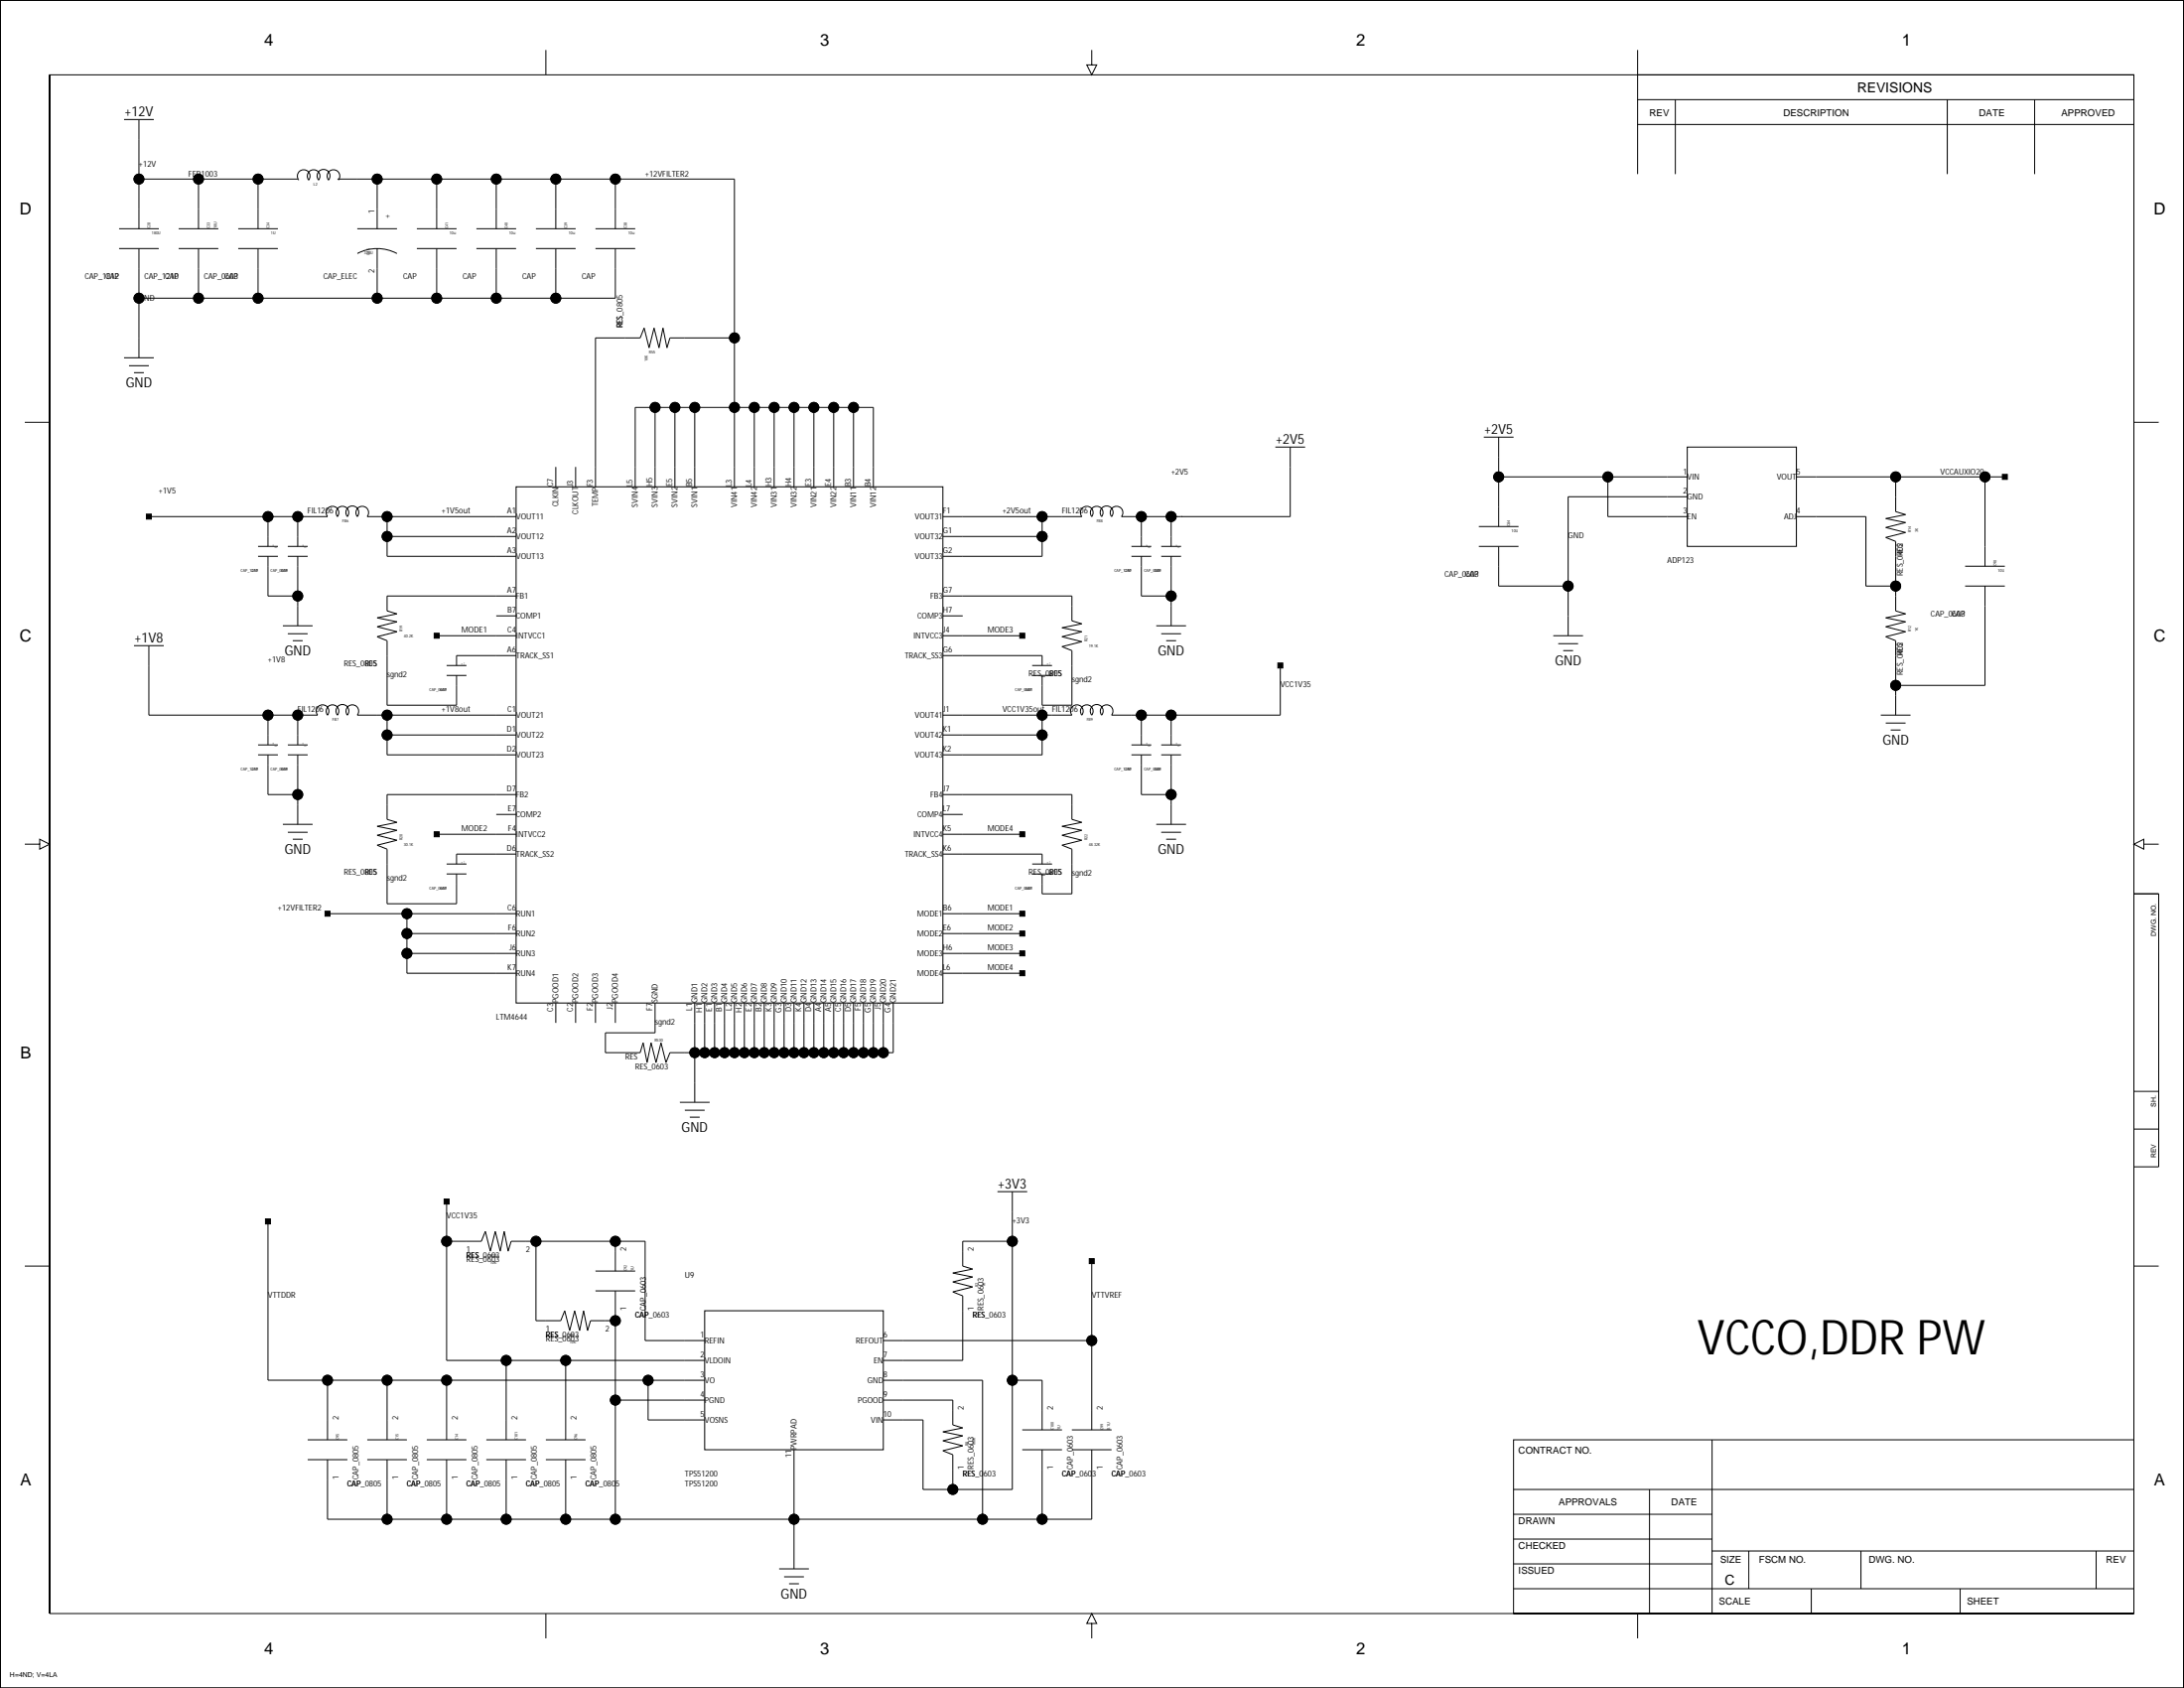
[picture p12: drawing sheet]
<svg xmlns="http://www.w3.org/2000/svg" width="559mm" height="432mm" viewBox="0 0 559 432" stroke-linecap="round" stroke-linejoin="round" font-family="sans-serif">
<g fill="none" stroke="#000" stroke-width=".25">
<path d="M0 .1h558.7v431.7h-558.7zM0 .1v431.7v-431.7h558.7v431.7h-558.7M12.7 19.1v393.7v-393.7h533.3v393.7h-533.3M139.7 12.8v6.3M279.3 12.8v3.8h-1.2l1.2 2.5 1.3-2.5h-1.3M419 19.1h127v25.4M419 12.8v31.7M31.7 30.6h7.7M35.6 30.6v27.9M419 31.8h127M419 25.5h127M428.7 25.5v19"/>
<path d="M498.2 25.5v19M520.6 25.5v19M30.5 58.5h10.1M35.6 45.8h40.6M45.7 58.5h10.2M50.8 45.8v12.7M60.9 58.5h10.2M66 45.8v12.7M76.4 46.1a1.63 1.63 0 0 1 .2-2.2 1.63 1.63 0 0 1 2.2 0 1.63 1.63 0 0 1 .2 2.2 1.63 1.63 0 0 1 .1-2.2 1.63 1.63 0 0 1 2.3 0 1.63 1.63 0 0 1 .1 2.2 1.66 1.66 0 0 1 .1-2.3 1.66 1.66 0 0 1 2.3 0 1.66 1.66 0 0 1 .2 2.3 1.63 1.63 0 0 1 .1-2.2 1.63 1.63 0 0 1 2.2 0 1.63 1.63 0 0 1 .2 2.2M86.3 45.8h101.6v78.7M91.4 58.5h10.2M96.5 45.8v12.7"/>
<path d="M106.7 58.5h10.1M111.7 45.8v12.7M121.9 58.5h10.2M127 45.8v12.7M137.1 58.5h10.2M142.2 45.8v12.7M152.4 58.5h10.1M157.4 45.8v12.7M30.5 63.6h10.1M35.6 63.6v27.9M45.7 63.6h10.2M50.8 63.6v12.7"/>
<path d="M60.9 63.6h10.2M66 63.6v12.7M91.4 64.8a10.8 10.8 0 0 1 10.2 0M96.5 63.6v12.7M106.7 63.6h10.1M111.7 63.6v12.7M121.9 63.6h10.2M127 76.3h.1M127 63.6v12.7M137.1 63.6h10.2M142.2 63.6v12.7M152.4 63.6h10.1"/>
<path d="M157.4 63.6v12.7h-121.8M31.7 91.5h7.7M33 93.5h5.1M34.3 95.3h2.5M187.9 86.4h-16.5l-.8 2.6-1-5.1-1 5.1-1.3-5.1-1.2 5.1-1.3-5.1-1 2.5h-11.4v38.1M6.3 108h6.4M142.2 119.5v5M147.3 119.5v5M167.6 104.2v20.3M172.7 104.2v20.3M177.8 104.2v20.3M193 104.2v20.3"/>
<path d="M198.1 104.2v20.3M203.2 104.2v20.3M208.2 104.2v20.3M213.3 104.2v20.3M218.4 104.2v20.3M326.3 114.4h7.6M330.1 114.4v17.7l-43.2 .1a1.63 1.63 0 0 0-.1-2.3 1.63 1.63 0 0 0-2.2 0 1.63 1.63 0 0 0-.2 2.2 1.66 1.66 0 0 0-.1-2.2 1.66 1.66 0 0 0-2.3 0 1.66 1.66 0 0 0-.1 2.3 1.63 1.63 0 0 0-.2-2.3 1.63 1.63 0 0 0-2.2 0 1.63 1.63 0 0 0-.2 2.3 1.63 1.63 0 0 0-.1-2.3 1.63 1.63 0 0 0-2.2 0 1.63 1.63 0 0 0-.2 2.3l-35.6-.1M379.6 111.8h7.7M383.5 111.8v22.9M431.7 114.4h27.9v25.4h-27.9zM546 108h6.3M38.1 132.1l45.7 .1a1.63 1.63 0 0 1 .2-2.3 1.63 1.63 0 0 1 2.2 0 1.63 1.63 0 0 1 .1 2.3 1.63 1.63 0 0 1 .2-2.3 1.63 1.63 0 0 1 2.2 0 1.63 1.63 0 0 1 .2 2.3 1.66 1.66 0 0 1 .1-2.3 1.66 1.66 0 0 1 2.3 0 1.66 1.66 0 0 1 .1 2.2 1.63 1.63 0 0 1 .2-2.2 1.63 1.63 0 0 1 2.2 0 1.63 1.63 0 0 1 .2 2.3l38.1-.1"/>
<path d="M66 139.8h5.1M68.6 132.1v7.7M73.6 139.8h5.1M76.2 132.1v7.7M99 132.1h.1M99 137.2h33.1M99 132.1v10.2h33.1M132.1 124.5h109.1v132.1h-109.1zM162.5 124.5v-20.3h61v20.3M241.2 137.2h25.4M266.6 132.1v10.2h-25.4M289.5 139.8h5.1"/>
<path d="M292 132.1h.1M292 132.1v7.7M297.1 139.8h5.1M299.7 132.1v7.7M302.2 132.1h.1M378.4 139.8h10.1M378.4 134.7h10.1M383.5 122h48.2M383.5 139.8v10.1h17.7M411.4 122v10.1h20.3M431.7 127.1h-30.5v35.5M459.6 132.1h17.8v17.8h7.6"/>
<path d="M459.6 122h53.4M485 122v8.9l2.6 .7-5.1 1.1 5.1 1-5.1 1.2 5.1 1.3-5.1 1.3 2.5 1v17.8l2.6 .7-5.1 1.1 5.1 1-5.1 1.2 5.1 1.3-5.1 1.3 2.5 1v19M507.9 122v22.8M66 142.3h5.1M68.6 142.3v10.2h7.6M73.6 142.3h5.1M76.2 142.3v17.8M127 157.5h5.1M132.1 152.5h-33.1v3.8l2.6 .7-5.1 1.1 5.1 1-5.1 1.2 5.1 1.3-5.1 1.3 2.5 1v16.5h17.8v-7.6M241.2 152.5h33.1v6.3l2.5 .8-5.1 1 5.1 1-5.1 1.3 5.1 1.2-5.1 1.3 2.6 1v14h-7.7v-7.6M241.2 157.5h5.1M289.5 142.3h5.1"/>
<path d="M292 142.3v10.2h7.7M297.1 142.3h5.1M299.7 142.3v17.8M502.8 149.9h10.2M502.8 144.8h10.2M507.9 149.9v25.4h-22.9M34.3 165.2h7.6M38.1 165.2v17.7h43.2a1.63 1.63 0 0 1 .1-2.2 1.63 1.63 0 0 1 2.2 0 1.63 1.63 0 0 1 .2 2.2 1.63 1.63 0 0 1 .2-2.2 1.63 1.63 0 0 1 2.2 0 1.63 1.63 0 0 1 .1 2.2 1.66 1.66 0 0 1 .2-2.2 1.66 1.66 0 0 1 2.2 0 1.66 1.66 0 0 1 .2 2.2 1.63 1.63 0 0 1 .1-2.2 1.63 1.63 0 0 1 2.3 0 1.63 1.63 0 0 1 .1 2.2h40.7M72.4 160.1h7.6M73.6 162.1h5.1M74.9 163.9h2.6M111.7 162.6h20.4"/>
<path d="M114.3 172.8h5.1M114.3 170.2h5.1M132.1 167.7h-15.3v2.5M241.2 162.6h20.4M241.2 167.7h25.4v2.5M264.1 172.8h5.1M264.1 170.2h5.1M295.8 160.1h7.7M297.1 162.1h5.1M298.4 163.9h2.5M327.6 170.2v12.7h-43.2a1.63 1.63 0 0 0-.1-2.2 1.63 1.63 0 0 0-2.3 0 1.63 1.63 0 0 0-.1 2.2 1.66 1.66 0 0 0-.2-2.2 1.66 1.66 0 0 0-2.2 0 1.66 1.66 0 0 0-.2 2.2 1.63 1.63 0 0 0-.1-2.2 1.63 1.63 0 0 0-2.2 0 1.63 1.63 0 0 0-.2 2.2 1.63 1.63 0 0 0-.2-2.2 1.63 1.63 0 0 0-2.2 0 1.63 1.63 0 0 0-.1 2.2h-33.1M397.4 162.6h7.6"/>
<path d="M398.7 164.7h5.1M400 166.4h2.5M66 193.1h5.1M66 190.6h5.1M68.6 193.1v10.2h7.6M68.6 182.9v7.7M73.6 193.1h5.1M73.6 190.6h5.1M76.2 182.9h.1M76.2 182.9v7.7M76.2 193.1v17.8M99 188h33.1"/>
<path d="M99 182.9v10.2h33.1M241.2 188h25.4M266.6 182.9v10.2h-25.4M289.5 193.1h5.1M289.5 190.6h5.1M292 193.1v10.2h7.7M292 182.9v7.7M297.1 193.1h5.1M297.1 190.6h5.1M299.7 182.9v7.7M299.7 193.1v17.8M481.2 182.9h7.6"/>
<path d="M482.5 185h5.1M483.8 186.7h2.5M6.3 215.9h3.9v1.3l2.5-1.3-2.5-1.2v1.2M72.4 210.9h7.6M73.6 212.9h5.1M74.9 214.7h2.6M111.7 213.4h20.4M127 208.3h5.1M132.1 203.3h-33.1v6.3l2.6 .8-5.1 1 5.1 1-5.1 1.3 5.1 1.2-5.1 1.3 2.5 1v14h17.8v-7.6M132.1 218.5h-15.3v2.5M241.2 203.3h33.1v6.3l2.5 .8-5.1 1 5.1 1-5.1 1.3 5.1 1.2-5.1 1.3 2.6 1v11.4h-7.7v-5M241.2 208.3h5.1"/>
<path d="M241.2 213.4h20.4M241.2 218.5h25.4v2.5M295.8 210.9h7.7M297.1 212.9h5.1M298.4 214.7h2.5M548.5 215.9v1.3l-2.5-1.3 2.5-1.2v1.2h3.8M83.8 233.7h48.3M104.1 238.8h28M104.1 233.7v15.3h28M114.3 223.6h5.1M114.3 221h5.1M241.2 233.7h20.4"/>
<path d="M241.2 238.8h20.4M264.1 223.6h5.1M264.1 221h5.1M546 228.6h6.3v69.9h-6.3zM546 228.6h6.3M104.1 243.9h28M142.2 256.6v5.1M147.3 256.6v5.1M152.4 256.6v5.1M157.4 256.6v5.1M167.6 256.6v7.6h-12.7v5.1h8.9l.8-2.6 1 5.1 1-5.1 1.3 5.1 1.2-5.1 1.3 5.1 1-2.5h57.1v-12.7M177.8 256.6v25.4"/>
<path d="M180.3 256.6v12.7M182.8 256.6v12.7M185.4 256.6v12.7M187.9 256.6v12.7M190.5 256.6v12.7M193 256.6v12.7M195.5 256.6v12.7M198.1 256.6v12.7M200.6 256.6v12.7M203.2 256.6v12.7M205.7 256.6v12.7M208.2 256.6v12.7"/>
<path d="M210.8 256.6v12.7M213.3 256.6v12.7M215.9 256.6v12.7M218.4 256.6v12.7M220.9 256.6v12.7M223.5 256.6v12.7M226 256.6v12.7M241.2 243.9h20.4M241.2 249h20.4M546 279.2h6.3M174 282h7.6M175.2 284h5.1"/>
<path d="M176.5 285.8h2.5M546 288.8h6.3M68.6 312.4v40.7h97.2M114.3 317.5h8.9l1-2.5 1.2 5.1 1.3-5.1 1.3 5.1 1-5.1 1 5.1 .8-2.6h34.3v25.4h15.2M114.3 307.4v40.6h66M137.1 317.5v20.3h6.4l1-2.5 1.3 5.1 1.2-5.1 1.3 5.1 1-5.1 1 5.1 .8-2.6h6.3M157.4 317.5v7.6M255.2 304.8h7.6M259 304.8v76.2h-22.8v-17.8h-10.2M259 317.5h-12.7v6.4l2.6 .7-5.1 1.1 5.1 1-5.1 1.2 5.1 1.3-5.1 1.3 2.5 1v16.5h-20.3M6.3 323.9h6.4M152.4 330.2h10.1"/>
<path d="M152.4 325.1h10.1M157.4 330.2v58.4M180.3 335.3h45.7v35.6h-45.7zM279.3 322.6v43.2M546 323.9h6.3M83.8 353.1v15.2M99 353.1v15.2M114.3 353.1v15.2M129.5 348v20.3M144.7 348v20.3M157.4 358.2h22.9M165.8 353.1v10.1h14.5"/>
<path d="M165.8 353.1h14.5M226 358.2h17.8v6.3l2.5 .8-5.1 1 5.1 1-5.1 1.3 5.1 1.2-5.1 1.3 2.6 1v8.9M226 353.1h25.4v35.5M226 342.9h53.3M259 353.1h7.6v12.7M78.7 368.3h10.2M78.7 373.4h10.2M94 368.3h10.1M94 373.4h10.1M99 373.4v15.2M109.2 368.3h10.2M109.2 373.4h10.2"/>
<path d="M114.3 373.4v15.2M124.4 368.3h10.2M124.4 373.4h10.2M129.5 373.4v15.2M139.7 368.3h10.1M139.7 373.4h10.1M144.7 373.4v15.2M203.2 370.9v30.4M261.6 370.9h10.1M261.6 365.8h10.1M266.6 370.9v17.7M274.3 370.9h10.1"/>
<path d="M274.3 365.8h10.1M279.3 370.9v17.7h-195.5v-15.2M438.1 368.3v44.5M387.3 381h158.7M387.3 393.7h50.8M387.3 387.4h50.8M422.1 381v31.8M438.1 396.8h107.9M447.4 396.8v9.6M476.1 396.8v9.6M536.3 396.8v9.6M139.7 412.8v6.3"/>
<path d="M199.3 401.3h7.7M200.6 403.4h5.1M201.9 405.1h2.5M279.3 415.3h-1.2l1.2-2.5 1.3 2.5h-1.3v3.8M387.3 412.8h158.7h-158.7v-44.5h158.7v44.5M387.3 406.4h158.7M387.3 400.1h50.8M419 412.8v6.3M463.4 406.4v6.4M501.5 406.4v6.4"/>
<circle cx="35.6" cy="45.8" r="1.27"/>
<circle cx="50.8" cy="45.8" r="1.27"/>
<circle cx="66" cy="45.8" r="1.27"/>
<circle cx="96.5" cy="45.8" r="1.27"/>
<circle cx="111.7" cy="45.8" r="1.27"/>
<circle cx="127" cy="45.8" r="1.27"/>
<circle cx="142.2" cy="45.8" r="1.27"/>
<circle cx="157.4" cy="45.8" r="1.27"/>
<circle cx="35.6" cy="76.3" r="1.27"/>
<circle cx="50.8" cy="76.3" r="1.27"/>
<circle cx="66" cy="76.3" r="1.27"/>
<circle cx="96.5" cy="76.3" r="1.27"/>
<circle cx="111.7" cy="76.3" r="1.27"/>
<circle cx="127" cy="76.3" r="1.27"/>
<circle cx="142.2" cy="76.3" r="1.27"/>
<circle cx="187.9" cy="86.4" r="1.27"/>
<circle cx="167.6" cy="104.2" r="1.27"/>
<circle cx="172.7" cy="104.2" r="1.27"/>
<circle cx="177.8" cy="104.2" r="1.27"/>
<circle cx="187.9" cy="104.2" r="1.27"/>
<circle cx="193" cy="104.2" r="1.27"/>
<circle cx="198.1" cy="104.2" r="1.27"/>
<circle cx="203.2" cy="104.2" r="1.27"/>
<circle cx="208.2" cy="104.2" r="1.27"/>
<circle cx="213.3" cy="104.2" r="1.27"/>
<circle cx="218.4" cy="104.2" r="1.27"/>
<circle cx="68.6" cy="132.1" r="1.27"/>
<circle cx="76.2" cy="132.1" r="1.27"/>
<circle cx="99" cy="132.1" r="1.27"/>
<circle cx="99" cy="137.2" r="1.27"/>
<circle cx="266.6" cy="132.1" r="1.27"/>
<circle cx="266.6" cy="137.2" r="1.27"/>
<circle cx="292" cy="132.1" r="1.27"/>
<circle cx="299.7" cy="132.1" r="1.27"/>
<circle cx="383.5" cy="122" r="1.27"/>
<circle cx="411.4" cy="122" r="1.27"/>
<circle cx="485" cy="122" r="1.27"/>
<circle cx="507.9" cy="122" r="1.27"/>
<circle cx="76.2" cy="152.5" r="1.27"/>
<circle cx="299.7" cy="152.5" r="1.27"/>
<circle cx="401.2" cy="149.9" r="1.27"/>
<circle cx="485" cy="149.9" r="1.27"/>
<circle cx="485" cy="175.3" r="1.27"/>
<circle cx="68.6" cy="182.9" r="1.27"/>
<circle cx="76.2" cy="182.9" r="1.27"/>
<circle cx="99" cy="188" r="1.27"/>
<circle cx="99" cy="182.9" r="1.27"/>
<circle cx="266.6" cy="188" r="1.27"/>
<circle cx="266.6" cy="182.9" r="1.27"/>
<circle cx="292" cy="182.9" r="1.27"/>
<circle cx="299.7" cy="182.9" r="1.27"/>
<circle cx="76.2" cy="203.3" r="1.27"/>
<circle cx="299.7" cy="203.3" r="1.27"/>
<circle cx="104.1" cy="238.8" r="1.27"/>
<circle cx="104.1" cy="233.7" r="1.27"/>
<circle cx="104.1" cy="243.9" r="1.27"/>
<circle cx="177.8" cy="269.3" r="1.27"/>
<circle cx="180.3" cy="269.3" r="1.27"/>
<circle cx="182.8" cy="269.3" r="1.27"/>
<circle cx="185.4" cy="269.3" r="1.27"/>
<circle cx="187.9" cy="269.3" r="1.27"/>
<circle cx="190.5" cy="269.3" r="1.27"/>
<circle cx="193" cy="269.3" r="1.27"/>
<circle cx="195.5" cy="269.3" r="1.27"/>
<circle cx="198.1" cy="269.3" r="1.27"/>
<circle cx="200.6" cy="269.3" r="1.27"/>
<circle cx="203.2" cy="269.3" r="1.27"/>
<circle cx="205.7" cy="269.3" r="1.27"/>
<circle cx="208.2" cy="269.3" r="1.27"/>
<circle cx="210.8" cy="269.3" r="1.27"/>
<circle cx="213.3" cy="269.3" r="1.27"/>
<circle cx="215.9" cy="269.3" r="1.27"/>
<circle cx="218.4" cy="269.3" r="1.27"/>
<circle cx="220.9" cy="269.3" r="1.27"/>
<circle cx="223.5" cy="269.3" r="1.27"/>
<circle cx="226" cy="269.3" r="1.27"/>
<circle cx="114.3" cy="317.5" r="1.27"/>
<circle cx="137.1" cy="317.5" r="1.27"/>
<circle cx="157.4" cy="317.5" r="1.27"/>
<circle cx="259" cy="317.5" r="1.27"/>
<circle cx="157.4" cy="337.8" r="1.27"/>
<circle cx="83.8" cy="353.1" r="1.27"/>
<circle cx="99" cy="353.1" r="1.27"/>
<circle cx="114.3" cy="353.1" r="1.27"/>
<circle cx="129.5" cy="348" r="1.27"/>
<circle cx="144.7" cy="348" r="1.27"/>
<circle cx="157.4" cy="358.2" r="1.27"/>
<circle cx="165.8" cy="353.1" r="1.27"/>
<circle cx="259" cy="353.1" r="1.27"/>
<circle cx="279.3" cy="342.9" r="1.27"/>
<circle cx="99" cy="388.6" r="1.27"/>
<circle cx="114.3" cy="388.6" r="1.27"/>
<circle cx="129.5" cy="388.6" r="1.27"/>
<circle cx="144.7" cy="388.6" r="1.27"/>
<circle cx="157.4" cy="388.6" r="1.27"/>
<circle cx="203.2" cy="388.6" r="1.27"/>
<circle cx="243.8" cy="381" r="1.27"/>
<circle cx="251.4" cy="388.6" r="1.27"/>
<circle cx="266.6" cy="388.6" r="1.27"/>
</g>
<g fill="#000" stroke="#000" stroke-width=".25">
<path d="M37.5 131.5h1.2v1.3h-1.2z" fill-rule="evenodd"/>
<path d="M512.3 121.4h1.3v1.2h-1.3z" fill-rule="evenodd"/>
<path d="M111.1 162h1.3v1.3h-1.3z" fill-rule="evenodd"/>
<path d="M260.9 162h1.3v1.3h-1.3z" fill-rule="evenodd"/>
<path d="M327 169.6h1.2v1.3h-1.2z" fill-rule="evenodd"/>
<path d="M111.1 212.8h1.3v1.2h-1.3z" fill-rule="evenodd"/>
<path d="M260.9 212.8h1.3v1.2h-1.3z" fill-rule="evenodd"/>
<path d="M83.2 233.1h1.2v1.3h-1.2z" fill-rule="evenodd"/>
<path d="M260.9 233.1h1.3v1.3h-1.3z" fill-rule="evenodd"/>
<path d="M260.9 238.2h1.3v1.2h-1.3z" fill-rule="evenodd"/>
<path d="M260.9 243.2h1.3v1.3h-1.3z" fill-rule="evenodd"/>
<path d="M260.9 248.3h1.3v1.3h-1.3z" fill-rule="evenodd"/>
<path d="M67.9 311.8h1.3v1.3h-1.3z" fill-rule="evenodd"/>
<path d="M113.6 306.7h1.3v1.3h-1.3z" fill-rule="evenodd"/>
<path d="M278.7 322h1.3v1.2h-1.3z" fill-rule="evenodd"/>
<circle cx="35.6" cy="45.8" r="1.27"/>
<circle cx="50.8" cy="45.8" r="1.27"/>
<circle cx="66" cy="45.8" r="1.27"/>
<circle cx="96.5" cy="45.8" r="1.27"/>
<circle cx="111.7" cy="45.8" r="1.27"/>
<circle cx="127" cy="45.8" r="1.27"/>
<circle cx="142.2" cy="45.8" r="1.27"/>
<circle cx="157.4" cy="45.8" r="1.27"/>
<circle cx="35.6" cy="76.3" r="1.27"/>
<circle cx="50.8" cy="76.3" r="1.27"/>
<circle cx="66" cy="76.3" r="1.27"/>
<circle cx="96.5" cy="76.3" r="1.27"/>
<circle cx="111.7" cy="76.3" r="1.27"/>
<circle cx="127" cy="76.3" r="1.27"/>
<circle cx="142.2" cy="76.3" r="1.27"/>
<circle cx="187.9" cy="86.4" r="1.27"/>
<circle cx="167.6" cy="104.2" r="1.27"/>
<circle cx="172.7" cy="104.2" r="1.27"/>
<circle cx="177.8" cy="104.2" r="1.27"/>
<circle cx="187.9" cy="104.2" r="1.27"/>
<circle cx="193" cy="104.2" r="1.27"/>
<circle cx="198.1" cy="104.2" r="1.27"/>
<circle cx="203.2" cy="104.2" r="1.27"/>
<circle cx="208.2" cy="104.2" r="1.27"/>
<circle cx="213.3" cy="104.2" r="1.27"/>
<circle cx="218.4" cy="104.2" r="1.27"/>
<circle cx="68.6" cy="132.1" r="1.27"/>
<circle cx="76.2" cy="132.1" r="1.27"/>
<circle cx="99" cy="132.1" r="1.27"/>
<circle cx="99" cy="137.2" r="1.27"/>
<circle cx="266.6" cy="132.1" r="1.27"/>
<circle cx="266.6" cy="137.2" r="1.27"/>
<circle cx="292" cy="132.1" r="1.27"/>
<circle cx="299.7" cy="132.1" r="1.27"/>
<circle cx="383.5" cy="122" r="1.27"/>
<circle cx="411.4" cy="122" r="1.27"/>
<circle cx="485" cy="122" r="1.27"/>
<circle cx="507.9" cy="122" r="1.27"/>
<circle cx="76.2" cy="152.5" r="1.27"/>
<circle cx="299.7" cy="152.5" r="1.27"/>
<circle cx="401.2" cy="149.9" r="1.27"/>
<circle cx="485" cy="149.9" r="1.27"/>
<circle cx="485" cy="175.3" r="1.27"/>
<circle cx="68.6" cy="182.9" r="1.27"/>
<circle cx="76.2" cy="182.9" r="1.27"/>
<circle cx="99" cy="188" r="1.27"/>
<circle cx="99" cy="182.9" r="1.27"/>
<circle cx="266.6" cy="188" r="1.27"/>
<circle cx="266.6" cy="182.9" r="1.27"/>
<circle cx="292" cy="182.9" r="1.27"/>
<circle cx="299.7" cy="182.9" r="1.27"/>
<circle cx="76.2" cy="203.3" r="1.27"/>
<circle cx="299.7" cy="203.3" r="1.27"/>
<circle cx="104.1" cy="238.8" r="1.27"/>
<circle cx="104.1" cy="233.7" r="1.27"/>
<circle cx="104.1" cy="243.9" r="1.27"/>
<circle cx="177.8" cy="269.3" r="1.27"/>
<circle cx="180.3" cy="269.3" r="1.27"/>
<circle cx="182.8" cy="269.3" r="1.27"/>
<circle cx="185.4" cy="269.3" r="1.27"/>
<circle cx="187.9" cy="269.3" r="1.27"/>
<circle cx="190.5" cy="269.3" r="1.27"/>
<circle cx="193" cy="269.3" r="1.27"/>
<circle cx="195.5" cy="269.3" r="1.27"/>
<circle cx="198.1" cy="269.3" r="1.27"/>
<circle cx="200.6" cy="269.3" r="1.27"/>
<circle cx="203.2" cy="269.3" r="1.27"/>
<circle cx="205.7" cy="269.3" r="1.27"/>
<circle cx="208.2" cy="269.3" r="1.27"/>
<circle cx="210.8" cy="269.3" r="1.27"/>
<circle cx="213.3" cy="269.3" r="1.27"/>
<circle cx="215.9" cy="269.3" r="1.27"/>
<circle cx="218.4" cy="269.3" r="1.27"/>
<circle cx="220.9" cy="269.3" r="1.27"/>
<circle cx="223.5" cy="269.3" r="1.27"/>
<circle cx="226" cy="269.3" r="1.27"/>
<circle cx="114.3" cy="317.5" r="1.27"/>
<circle cx="137.1" cy="317.5" r="1.27"/>
<circle cx="157.4" cy="317.5" r="1.27"/>
<circle cx="259" cy="317.5" r="1.27"/>
<circle cx="157.4" cy="337.8" r="1.27"/>
<circle cx="83.8" cy="353.1" r="1.27"/>
<circle cx="99" cy="353.1" r="1.27"/>
<circle cx="114.3" cy="353.1" r="1.27"/>
<circle cx="129.5" cy="348" r="1.27"/>
<circle cx="144.7" cy="348" r="1.27"/>
<circle cx="157.4" cy="358.2" r="1.27"/>
<circle cx="165.8" cy="353.1" r="1.27"/>
<circle cx="259" cy="353.1" r="1.27"/>
<circle cx="279.3" cy="342.9" r="1.27"/>
<circle cx="99" cy="388.6" r="1.27"/>
<circle cx="114.3" cy="388.6" r="1.27"/>
<circle cx="129.5" cy="388.6" r="1.27"/>
<circle cx="144.7" cy="388.6" r="1.27"/>
<circle cx="157.4" cy="388.6" r="1.27"/>
<circle cx="203.2" cy="388.6" r="1.27"/>
<circle cx="243.8" cy="381" r="1.27"/>
<circle cx="251.4" cy="388.6" r="1.27"/>
<circle cx="266.6" cy="388.6" r="1.27"/>
</g>
<text font-size="12.3" x="434.2" y="346.4">VCCO,DDR PW</text>
<g font-size="4.2">
<text x="67.6" y="11.8">4</text>
<text x="209.8" y="11.8">3</text>
<text x="347" y="11.8">2</text>
<text x="486.6" y="11.8">1</text>
<text x="5.1" y="54.9">D</text>
<text x="551" y="54.9">D</text>
<text x="5.1" y="164.1">C</text>
<text x="551" y="164.1">C</text>
<text x="5.2" y="270.8">B</text>
<text x="5.2" y="380">A</text>
<text x="551.2" y="380">A</text>
<text x="67.6" y="423.2">4</text>
<text x="209.8" y="423.2">3</text>
<text x="347" y="423.2">2</text>
<text x="486.6" y="423.2">1</text>
</g>
<g font-size="3.5">
<text x="475.2" y="23.7">REVISIONS</text>
<text x="31.9" y="29.7">+12V</text>
<text x="32.2" y="99">GND</text>
<text x="326.4" y="113.5">+2V5</text>
<text x="379.8" y="111">+2V5</text>
<text x="34.4" y="164.3">+1V8</text>
<text x="72.8" y="167.6">GND</text>
<text x="296.3" y="167.6">GND</text>
<text x="397.9" y="170.1">GND</text>
<text x="481.7" y="190.5">GND</text>
<text x="72.8" y="218.4">GND</text>
<text x="296.3" y="218.4">GND</text>
<text x="174.4" y="289.5">GND</text>
<text x="255.3" y="304">+3V3</text>
<text x="441.4" y="405.4">C</text>
<text x="199.8" y="408.9">GND</text>
</g>
<g font-size="2.5">
<text x="422.1" y="29.7">REV</text>
<text x="456.3" y="29.7">DESCRIPTION</text>
<text x="506.4" y="29.7">DATE</text>
<text x="527.4" y="29.7">APPROVED</text>
<text x="388.5" y="371.7">CONTRACT NO.</text>
<text x="388.5" y="389.8">DRAWN</text>
<text x="398.8" y="384.9">APPROVALS</text>
<text x="427.6" y="384.9">DATE</text>
<text x="388.5" y="396.1">CHECKED</text>
<text x="440.1" y="399.7">SIZE</text>
<text x="450" y="399.7">FSCM NO.</text>
<text x="478.1" y="399.7">DWG. NO.</text>
<text x="538.9" y="399.7">REV</text>
<text x="388.5" y="402.5">ISSUED</text>
<text x="439.8" y="410.3">SCALE</text>
<text x="503.3" y="410.3">SHEET</text>
</g>
<g font-size="2.1">
<text x="35.6" y="42.6">+12V</text>
<text x="48.2" y="45.1">FER1003</text>
<text x="165.1" y="45.1">+12VFILTER2</text>
<text x="95.8" y="54.5" transform="rotate(-90 95.8 54.5)">1</text>
<text x="99.7" y="55.8" transform="rotate(-90 99.7 55.8)">+</text>
<text x="21.7" y="71.5">CAP_1812</text>
<text x="27" y="71.5">CAP</text>
<text x="36.9" y="71.5">CAP_1210</text>
<text x="42.2" y="71.5">CAP</text>
<text x="52.2" y="71.5">CAP_0603</text>
<text x="57.5" y="71.5">CAP</text>
<text x="82.7" y="71.5">CAP_ELEC</text>
<text x="95.8" y="69.7" transform="rotate(-90 95.8 69.7)">2</text>
<text x="103.2" y="71.5">CAP</text>
<text x="118.4" y="71.5">CAP</text>
<text x="133.7" y="71.5">CAP</text>
<text x="148.9" y="71.5">CAP</text>
<text x="35.6" y="76.8">GND</text>
<text x="159.3" y="83.9" transform="rotate(-90 159.3 83.9)">RES_0805</text>
<text x="159.3" y="83.9" transform="rotate(-90 159.3 83.9)">RES</text>
<text x="141.5" y="124.5" transform="rotate(-90 141.5 124.5)">C7</text>
<text x="146.6" y="124.5" transform="rotate(-90 146.6 124.5)">J3</text>
<text x="151.7" y="124.5" transform="rotate(-90 151.7 124.5)">F3</text>
<text x="161.8" y="124.5" transform="rotate(-90 161.8 124.5)">L5</text>
<text x="166.9" y="124.5" transform="rotate(-90 166.9 124.5)">H5</text>
<text x="172" y="124.5" transform="rotate(-90 172 124.5)">E5</text>
<text x="177.1" y="124.5" transform="rotate(-90 177.1 124.5)">B5</text>
<text x="187.2" y="124.5" transform="rotate(-90 187.2 124.5)">L3</text>
<text x="192.3" y="124.5" transform="rotate(-90 192.3 124.5)">L4</text>
<text x="197.4" y="124.5" transform="rotate(-90 197.4 124.5)">H3</text>
<text x="202.4" y="124.5" transform="rotate(-90 202.4 124.5)">H4</text>
<text x="207.5" y="124.5" transform="rotate(-90 207.5 124.5)">E3</text>
<text x="212.6" y="124.5" transform="rotate(-90 212.6 124.5)">E4</text>
<text x="217.7" y="124.5" transform="rotate(-90 217.7 124.5)">B3</text>
<text x="222.8" y="124.5" transform="rotate(-90 222.8 124.5)">B4</text>
<text x="299.7" y="121.3">+2V5</text>
<text x="430.6" y="121.3">1</text>
<text x="431.7" y="122.7">VIN</text>
<text x="454.6" y="122.7">VOUT</text>
<text x="459.6" y="121.3">5</text>
<text x="496.5" y="121.3">VCCAUXIO20</text>
<text x="40.6" y="126.4">+1V5</text>
<text x="78.7" y="131.4">FIL1206</text>
<text x="113" y="131.4">+1V5out</text>
<text x="129.8" y="131.4">A1</text>
<text x="142.9" y="129.6" transform="rotate(-90 142.9 129.6)">CLKIN</text>
<text x="148" y="131.5" transform="rotate(-90 148 131.5)">CLKOUT</text>
<text x="153.1" y="129.6" transform="rotate(-90 153.1 129.6)">TEMP</text>
<text x="163.2" y="129.7" transform="rotate(-90 163.2 129.7)">SVIN4</text>
<text x="168.3" y="129.7" transform="rotate(-90 168.3 129.7)">SVIN3</text>
<text x="173.4" y="129.7" transform="rotate(-90 173.4 129.7)">SVIN2</text>
<text x="178.5" y="129.7" transform="rotate(-90 178.5 129.7)">SVIN1</text>
<text x="188.6" y="129.8" transform="rotate(-90 188.6 129.8)">VIN41</text>
<text x="193.7" y="129.8" transform="rotate(-90 193.7 129.8)">VIN42</text>
<text x="198.8" y="129.8" transform="rotate(-90 198.8 129.8)">VIN31</text>
<text x="203.9" y="129.8" transform="rotate(-90 203.9 129.8)">VIN32</text>
<text x="208.9" y="129.8" transform="rotate(-90 208.9 129.8)">VIN21</text>
<text x="214" y="129.8" transform="rotate(-90 214 129.8)">VIN22</text>
<text x="219.1" y="129.8" transform="rotate(-90 219.1 129.8)">VIN11</text>
<text x="224.2" y="129.8" transform="rotate(-90 224.2 129.8)">VIN12</text>
<text x="241.2" y="131.4">F1</text>
<text x="256.5" y="131.4">+2V5out</text>
<text x="271.7" y="131.4">FIL1206</text>
<text x="430.6" y="131.4">3</text>
<text x="430.6" y="126.4">2</text>
<text x="431.7" y="127.8">GND</text>
<text x="459.6" y="131.4">4</text>
<text x="129.8" y="136.5">A2</text>
<text x="132" y="132.9">VOUT11</text>
<text x="132" y="137.9">VOUT12</text>
<text x="234.1" y="132.9">VOUT31</text>
<text x="234.1" y="137.9">VOUT32</text>
<text x="241.2" y="136.5">G1</text>
<text x="401.2" y="137.8">GND</text>
<text x="431.7" y="132.9">EN</text>
<text x="456.4" y="132.9">ADJ</text>
<text x="129.8" y="141.6">A3</text>
<text x="132" y="143">VOUT13</text>
<text x="234.1" y="143">VOUT33</text>
<text x="241.2" y="141.6">G2</text>
<text x="486.9" y="142.3" transform="rotate(-90 486.9 142.3)">RES</text>
<text x="369.6" y="147.7">CAP_0603</text>
<text x="374.9" y="147.7">CAP</text>
<text x="426.6" y="144.1">ADP123</text>
<text x="486.9" y="147.4" transform="rotate(-90 486.9 147.4)">RES_0402</text>
<text x="129.8" y="151.8">A7</text>
<text x="132" y="153.2">FB1</text>
<text x="238.1" y="153.2">FB3</text>
<text x="241.2" y="151.8">G7</text>
<text x="118.1" y="161.9">MODE1</text>
<text x="129.8" y="156.8">B7</text>
<text x="129.9" y="161.9">C4</text>
<text x="132" y="158.2">COMP1</text>
<text x="234.8" y="158.2">COMP3</text>
<text x="241.2" y="161.9">J4</text>
<text x="241.2" y="156.8">H7</text>
<text x="252.7" y="161.9">MODE3</text>
<text x="494" y="157.8">CAP_0603</text>
<text x="499.3" y="157.8">CAP</text>
<text x="129.8" y="167">A6</text>
<text x="132" y="163.3">INTVCC1</text>
<text x="233.7" y="163.3">INTVCC3</text>
<text x="241.2" y="167">G6</text>
<text x="486.9" y="167.7" transform="rotate(-90 486.9 167.7)">RES</text>
<text x="68.6" y="169.5">+1V8</text>
<text x="88" y="170.5">RES_0805</text>
<text x="93.3" y="170.5">RES</text>
<text x="99" y="173.3">sgnd2</text>
<text x="132" y="168.4">TRACK_SS1</text>
<text x="231.5" y="168.4">TRACK_SS3</text>
<text x="263.2" y="173.1">RES_0805</text>
<text x="268.5" y="173.1">RES</text>
<text x="486.9" y="172.8" transform="rotate(-90 486.9 172.8)">RES_0402</text>
<text x="274.3" y="174.6">sgnd2</text>
<text x="327.6" y="175.9">VCC1V35</text>
<text x="76.2" y="182.2">FIL1206</text>
<text x="113" y="182.2">+1V8out</text>
<text x="129.9" y="182.2">C1</text>
<text x="132" y="183.6">VOUT21</text>
<text x="234.1" y="183.6">VOUT41</text>
<text x="241.2" y="182.2">J1</text>
<text x="256.5" y="182.2">VCC1V35out</text>
<text x="269.2" y="182.2">FIL1206</text>
<text x="129.7" y="187.3">D1</text>
<text x="132" y="188.7">VOUT22</text>
<text x="234.1" y="188.7">VOUT42</text>
<text x="241.2" y="187.3">K1</text>
<text x="129.7" y="192.4">D2</text>
<text x="132" y="193.8">VOUT23</text>
<text x="234.1" y="193.8">VOUT43</text>
<text x="241.2" y="192.4">K2</text>
<text x="129.7" y="202.5">D7</text>
<text x="132" y="204">FB2</text>
<text x="238.1" y="204">FB4</text>
<text x="241.2" y="202.5">J7</text>
<text x="129.9" y="207.6">E7</text>
<text x="132" y="209">COMP2</text>
<text x="234.8" y="209">COMP4</text>
<text x="241.2" y="207.6">L7</text>
<text x="118.1" y="212.7">MODE2</text>
<text x="130" y="212.7">F4</text>
<text x="132" y="214.1">INTVCC2</text>
<text x="233.7" y="214.1">INTVCC4</text>
<text x="241.2" y="212.7">K5</text>
<text x="252.7" y="212.7">MODE4</text>
<text x="129.7" y="217.8">D6</text>
<text x="132" y="219.2">TRACK_SS2</text>
<text x="231.5" y="219.2">TRACK_SS4</text>
<text x="241.2" y="217.8">K6</text>
<text x="88" y="223.9">RES_0805</text>
<text x="93.3" y="223.9">RES</text>
<text x="99" y="225.4">sgnd2</text>
<text x="263.2" y="223.9">RES_0805</text>
<text x="268.5" y="223.9">RES</text>
<text x="274.3" y="224.1">sgnd2</text>
<text x="71.1" y="233">+12VFILTER2</text>
<text x="129.9" y="233">C6</text>
<text x="241.2" y="233">B6</text>
<text x="252.7" y="233">MODE1</text>
<text x="130" y="238.1">F6</text>
<text x="132" y="234.4">RUN1</text>
<text x="132" y="239.5">RUN2</text>
<text x="234.6" y="234.4">MODE1</text>
<text x="234.6" y="239.5">MODE2</text>
<text x="241.2" y="238.1">E6</text>
<text x="252.7" y="238.1">MODE2</text>
<text x="130.3" y="243.2">J6</text>
<text x="132" y="244.6">RUN3</text>
<text x="234.6" y="244.6">MODE3</text>
<text x="241.2" y="243.2">H6</text>
<text x="252.7" y="243.2">MODE3</text>
<text x="129.9" y="248.3">K7</text>
<text x="132" y="249.7">RUN4</text>
<text x="234.6" y="249.7">MODE4</text>
<text x="241.2" y="248.3">L6</text>
<text x="252.7" y="248.3">MODE4</text>
<text x="142.9" y="256.6" transform="rotate(-90 142.9 256.6)">PGOOD1</text>
<text x="148" y="256.6" transform="rotate(-90 148 256.6)">PGOOD2</text>
<text x="153.1" y="256.6" transform="rotate(-90 153.1 256.6)">PGOOD3</text>
<text x="158.1" y="256.6" transform="rotate(-90 158.1 256.6)">PGOOD4</text>
<text x="168.3" y="256.6" transform="rotate(-90 168.3 256.6)">SGND</text>
<text x="178.5" y="256.6" transform="rotate(-90 178.5 256.6)">GND1</text>
<text x="181" y="256.6" transform="rotate(-90 181 256.6)">GND2</text>
<text x="183.5" y="256.6" transform="rotate(-90 183.5 256.6)">GND3</text>
<text x="186.1" y="256.6" transform="rotate(-90 186.1 256.6)">GND4</text>
<text x="188.6" y="256.6" transform="rotate(-90 188.6 256.6)">GND5</text>
<text x="191.2" y="256.6" transform="rotate(-90 191.2 256.6)">GND6</text>
<text x="193.7" y="256.6" transform="rotate(-90 193.7 256.6)">GND7</text>
<text x="196.2" y="256.6" transform="rotate(-90 196.2 256.6)">GND8</text>
<text x="198.8" y="256.6" transform="rotate(-90 198.8 256.6)">GND9</text>
<text x="201.3" y="256.6" transform="rotate(-90 201.3 256.6)">GND10</text>
<text x="203.9" y="256.6" transform="rotate(-90 203.9 256.6)">GND11</text>
<text x="206.4" y="256.6" transform="rotate(-90 206.4 256.6)">GND12</text>
<text x="208.9" y="256.6" transform="rotate(-90 208.9 256.6)">GND13</text>
<text x="211.5" y="256.6" transform="rotate(-90 211.5 256.6)">GND14</text>
<text x="214" y="256.6" transform="rotate(-90 214 256.6)">GND15</text>
<text x="216.6" y="256.6" transform="rotate(-90 216.6 256.6)">GND16</text>
<text x="219.1" y="256.6" transform="rotate(-90 219.1 256.6)">GND17</text>
<text x="221.6" y="256.6" transform="rotate(-90 221.6 256.6)">GND18</text>
<text x="224.2" y="256.6" transform="rotate(-90 224.2 256.6)">GND19</text>
<text x="226.7" y="256.6" transform="rotate(-90 226.7 256.6)">GND20</text>
<text x="229.3" y="256.6" transform="rotate(-90 229.3 256.6)">GND21</text>
<text x="127" y="261">LTM4644</text>
<text x="141.5" y="258.8" transform="rotate(-90 141.5 258.8)">C3</text>
<text x="146.6" y="258.8" transform="rotate(-90 146.6 258.8)">C2</text>
<text x="151.7" y="258.6" transform="rotate(-90 151.7 258.6)">F2</text>
<text x="156.7" y="258.3" transform="rotate(-90 156.7 258.3)">J2</text>
<text x="166.9" y="258.6" transform="rotate(-90 166.9 258.6)">F7</text>
<text x="167.6" y="262.2">sgnd2</text>
<text x="177.1" y="258.5" transform="rotate(-90 177.1 258.5)">L1</text>
<text x="179.6" y="259" transform="rotate(-90 179.6 259)">H1</text>
<text x="182.1" y="258.7" transform="rotate(-90 182.1 258.7)">E1</text>
<text x="184.7" y="258.8" transform="rotate(-90 184.7 258.8)">B1</text>
<text x="187.2" y="258.5" transform="rotate(-90 187.2 258.5)">L2</text>
<text x="189.8" y="259" transform="rotate(-90 189.8 259)">H2</text>
<text x="192.3" y="258.7" transform="rotate(-90 192.3 258.7)">E2</text>
<text x="194.8" y="258.8" transform="rotate(-90 194.8 258.8)">B2</text>
<text x="197.4" y="258.8" transform="rotate(-90 197.4 258.8)">K3</text>
<text x="199.9" y="259" transform="rotate(-90 199.9 259)">G3</text>
<text x="202.4" y="258.9" transform="rotate(-90 202.4 258.9)">D3</text>
<text x="205" y="258.8" transform="rotate(-90 205 258.8)">K4</text>
<text x="207.5" y="258.9" transform="rotate(-90 207.5 258.9)">D4</text>
<text x="210.1" y="258.9" transform="rotate(-90 210.1 258.9)">A4</text>
<text x="212.6" y="258.9" transform="rotate(-90 212.6 258.9)">A5</text>
<text x="215.1" y="258.8" transform="rotate(-90 215.1 258.8)">C5</text>
<text x="217.7" y="258.9" transform="rotate(-90 217.7 258.9)">D5</text>
<text x="220.2" y="258.6" transform="rotate(-90 220.2 258.6)">F5</text>
<text x="222.8" y="259" transform="rotate(-90 222.8 259)">G5</text>
<text x="225.3" y="258.3" transform="rotate(-90 225.3 258.3)">J5</text>
<text x="227.8" y="259" transform="rotate(-90 227.8 259)">G4</text>
<text x="160" y="271.1">RES</text>
<text x="162.5" y="273.7">RES_0603</text>
<text x="114.3" y="311.7">VCC1V35</text>
<text x="259" y="313">+3V3</text>
<text x="119.4" y="321.9">RES_0603</text>
<text x="119.4" y="321.9">RES</text>
<text x="119.4" y="320.3">1</text>
<text x="134.6" y="320.3">2</text>
<text x="160.3" y="320.1" transform="rotate(-90 160.3 320.1)">2</text>
<text x="249.1" y="320.1" transform="rotate(-90 249.1 320.1)">2</text>
<text x="175.2" y="327">U9</text>
<text x="68.6" y="332.1">VTTDDR</text>
<text x="160.3" y="335.3" transform="rotate(-90 160.3 335.3)">1</text>
<text x="165.3" y="335.3" transform="rotate(-90 165.3 335.3)">CAP_0603</text>
<text x="249.1" y="335.3" transform="rotate(-90 249.1 335.3)">1</text>
<text x="251.7" y="335.3" transform="rotate(-90 251.7 335.3)">RES_0603</text>
<text x="279.3" y="332.1">VTTVREF</text>
<text x="139.7" y="340.7">1</text>
<text x="154.9" y="340.7">2</text>
<text x="162.5" y="337.1">CAP_0603</text>
<text x="248.9" y="337.1">RES_0603</text>
<text x="139.7" y="342.2">RES_0603</text>
<text x="139.7" y="342.2">RES</text>
<text x="179.2" y="342.2">1</text>
<text x="179.2" y="347.3">2</text>
<text x="180.3" y="343.6">REFIN</text>
<text x="219" y="343.6">REFOUT</text>
<text x="226" y="342.2">6</text>
<text x="226" y="347.3">7</text>
<text x="179.2" y="352.4">3</text>
<text x="180.3" y="353.8">VO</text>
<text x="180.3" y="348.7">VLDOIN</text>
<text x="222" y="353.8">GND</text>
<text x="223.5" y="348.7">EN</text>
<text x="226" y="352.4">8</text>
<text x="179.2" y="357.5">4</text>
<text x="180.3" y="358.9">PGND</text>
<text x="219.5" y="358.9">PGOOD</text>
<text x="226" y="357.5">9</text>
<text x="86.6" y="363.2" transform="rotate(-90 86.6 363.2)">2</text>
<text x="101.9" y="363.2" transform="rotate(-90 101.9 363.2)">2</text>
<text x="117.1" y="363.2" transform="rotate(-90 117.1 363.2)">2</text>
<text x="132.3" y="363.2" transform="rotate(-90 132.3 363.2)">2</text>
<text x="147.6" y="363.2" transform="rotate(-90 147.6 363.2)">2</text>
<text x="179.2" y="362.5">5</text>
<text x="180.3" y="363.9">VOSNS</text>
<text x="222.8" y="363.9">VIN</text>
<text x="226" y="362.5">10</text>
<text x="246.6" y="360.7" transform="rotate(-90 246.6 360.7)">2</text>
<text x="269.5" y="360.7" transform="rotate(-90 269.5 360.7)">2</text>
<text x="282.2" y="360.7" transform="rotate(-90 282.2 360.7)">2</text>
<text x="203.9" y="370.9" transform="rotate(-90 203.9 370.9)">PWRPAD</text>
<text x="175.2" y="377.8">TPS51200</text>
<text x="202.4" y="373" transform="rotate(-90 202.4 373)">11</text>
<text x="246.3" y="377.8">RES</text>
<text x="246.3" y="377.8">RES_0603</text>
<text x="246.6" y="375.9" transform="rotate(-90 246.6 375.9)">1</text>
<text x="249.1" y="375.9" transform="rotate(-90 249.1 375.9)">RES_0603</text>
<text x="269.5" y="375.9" transform="rotate(-90 269.5 375.9)">1</text>
<text x="271.7" y="377.8">CAP_0603</text>
<text x="271.7" y="377.8">CAP</text>
<text x="274.5" y="375.9" transform="rotate(-90 274.5 375.9)">CAP_0603</text>
<text x="282.2" y="375.9" transform="rotate(-90 282.2 375.9)">1</text>
<text x="284.4" y="377.8">CAP</text>
<text x="284.4" y="377.8">CAP_0603</text>
<text x="287.2" y="375.9" transform="rotate(-90 287.2 375.9)">CAP_0603</text>
<text x="86.6" y="378.5" transform="rotate(-90 86.6 378.5)">1</text>
<text x="88.9" y="380.3">CAP_0805</text>
<text x="88.9" y="380.3">CAP</text>
<text x="91.7" y="378.5" transform="rotate(-90 91.7 378.5)">CAP_0805</text>
<text x="101.9" y="378.5" transform="rotate(-90 101.9 378.5)">1</text>
<text x="104.1" y="380.3">CAP_0805</text>
<text x="104.1" y="380.3">CAP</text>
<text x="106.9" y="378.5" transform="rotate(-90 106.9 378.5)">CAP_0805</text>
<text x="117.1" y="378.5" transform="rotate(-90 117.1 378.5)">1</text>
<text x="119.4" y="380.3">CAP_0805</text>
<text x="122.2" y="378.5" transform="rotate(-90 122.2 378.5)">CAP_0805</text>
<text x="132.3" y="378.5" transform="rotate(-90 132.3 378.5)">1</text>
<text x="134.6" y="380.3">CAP_0805</text>
<text x="137.4" y="378.5" transform="rotate(-90 137.4 378.5)">CAP_0805</text>
<text x="147.6" y="378.5" transform="rotate(-90 147.6 378.5)">1</text>
<text x="149.8" y="380.3">CAP_0805</text>
<text x="149.8" y="380.3">CAP</text>
<text x="152.6" y="378.5" transform="rotate(-90 152.6 378.5)">CAP_0805</text>
<text x="175.2" y="380.3">TPS51200</text>
</g>
<g font-size="1.8">
<text x="551.7" y="239.5" transform="rotate(-90 551.7 239.5)">DWG. NO.</text>
<text x="551.7" y="283.2" transform="rotate(-90 551.7 283.2)">SH.</text>
<text x="551.7" y="296.2" transform="rotate(-90 551.7 296.2)">REV</text>
<text x="2.5" y="428.9">H=4ND; V=4LA</text>
</g>
<g font-size="1.1">
<text x="80.2" y="47.5">L2</text>
<text x="38.5" y="58.5" transform="rotate(-90 38.5 58.5)">C28</text>
<text x="38.9" y="59.9">180U</text>
<text x="53.7" y="58.5" transform="rotate(-90 53.7 58.5)">C33</text>
<text x="55.5" y="58.5" transform="rotate(-90 55.5 58.5)">10U</text>
<text x="69" y="58.5" transform="rotate(-90 69 58.5)">C34</text>
<text x="69.3" y="59.9">1U</text>
<text x="114.7" y="58.5" transform="rotate(-90 114.7 58.5)">C41</text>
<text x="115" y="59.9">10u</text>
<text x="129.9" y="58.5" transform="rotate(-90 129.9 58.5)">C40</text>
<text x="130.3" y="59.9">10u</text>
<text x="145.2" y="58.5" transform="rotate(-90 145.2 58.5)">C39</text>
<text x="145.5" y="59.9">10u</text>
<text x="160.4" y="58.5" transform="rotate(-90 160.4 58.5)">C38</text>
<text x="160.7" y="59.9">10u</text>
<text x="93.2" y="65">330U</text>
<text x="94.6" y="65.2" transform="rotate(-90 94.6 65.2)">C25</text>
<text x="165.7" y="92.4" transform="rotate(-90 165.7 92.4)">10K</text>
<text x="166.1" y="90.4">R55</text>
<text x="87.6" y="133.6">FB6</text>
<text x="280.6" y="133.6">FB8</text>
<text x="386.4" y="134.7" transform="rotate(-90 386.4 134.7)">C84</text>
<text x="386.8" y="136.1">10U</text>
<text x="489" y="136.2" transform="rotate(-90 489 136.2)">R14</text>
<text x="490.8" y="136.2" transform="rotate(-90 490.8 136.2)">3K</text>
<text x="61.6" y="146.3">CAP_1210</text>
<text x="64.3" y="146.3">CAP</text>
<text x="69.3" y="146.3">CAP_0805</text>
<text x="71.9" y="146.3">CAP</text>
<text x="285.1" y="146.3">CAP_1210</text>
<text x="287.8" y="146.3">CAP</text>
<text x="292.7" y="146.3">CAP_0805</text>
<text x="295.4" y="146.3">CAP</text>
<text x="510.8" y="144.8" transform="rotate(-90 510.8 144.8)">C90</text>
<text x="511.2" y="146.3">10U</text>
<text x="103" y="161.6" transform="rotate(-90 103 161.6)">R19</text>
<text x="489" y="161.6" transform="rotate(-90 489 161.6)">R12</text>
<text x="490.8" y="161.6" transform="rotate(-90 490.8 161.6)">1K</text>
<text x="103.4" y="163">40.2K</text>
<text x="278.2" y="164.1" transform="rotate(-90 278.2 164.1)">R21</text>
<text x="278.6" y="165.6">19.1K</text>
<text x="109.9" y="176.7">CAP_0603</text>
<text x="112.5" y="176.7">CAP</text>
<text x="259.7" y="176.7">CAP_0603</text>
<text x="262.4" y="176.7">CAP</text>
<text x="85.1" y="184.4">FB7</text>
<text x="278.1" y="184.4">FB9</text>
<text x="61.6" y="197">CAP_1210</text>
<text x="64.3" y="197">CAP</text>
<text x="69.3" y="197">CAP_0805</text>
<text x="71.9" y="197">CAP</text>
<text x="285.1" y="197">CAP_1210</text>
<text x="287.8" y="197">CAP</text>
<text x="292.7" y="197">CAP_0805</text>
<text x="295.4" y="197">CAP</text>
<text x="103" y="214.9" transform="rotate(-90 103 214.9)">R20</text>
<text x="278.2" y="214.9" transform="rotate(-90 278.2 214.9)">R22</text>
<text x="103.4" y="216.3">30.1K</text>
<text x="278.6" y="216.3">48.32K</text>
<text x="109.9" y="227.5">CAP_0603</text>
<text x="112.5" y="227.5">CAP</text>
<text x="259.7" y="227.5">CAP_0603</text>
<text x="262.4" y="227.5">CAP</text>
<text x="167.5" y="266.4">R530</text>
<text x="125.4" y="321.5">R10</text>
<text x="125.4" y="323.3">10K</text>
<text x="160.4" y="325.1" transform="rotate(-90 160.4 325.1)">C92</text>
<text x="162.2" y="325.1" transform="rotate(-90 162.2 325.1)">1U</text>
<text x="250.3" y="329.2" transform="rotate(-90 250.3 329.2)">R7</text>
<text x="252.1" y="329.2" transform="rotate(-90 252.1 329.2)">1K</text>
<text x="145.8" y="341.8">R9</text>
<text x="145.8" y="343.6">10K</text>
<text x="269.6" y="365.8" transform="rotate(-90 269.6 365.8)">C100</text>
<text x="271.4" y="365.8" transform="rotate(-90 271.4 365.8)">1U</text>
<text x="282.3" y="365.8" transform="rotate(-90 282.3 365.8)">C99</text>
<text x="284" y="365.8" transform="rotate(-90 284 365.8)">0.1U</text>
<text x="86.7" y="368.3" transform="rotate(-90 86.7 368.3)">C95</text>
<text x="102" y="368.3" transform="rotate(-90 102 368.3)">C15</text>
<text x="117.2" y="368.3" transform="rotate(-90 117.2 368.3)">C14</text>
<text x="132.5" y="368.3" transform="rotate(-90 132.5 368.3)">C101</text>
<text x="147.7" y="368.3" transform="rotate(-90 147.7 368.3)">C96</text>
<text x="247.7" y="369.8" transform="rotate(-90 247.7 369.8)">R8</text>
<text x="249.5" y="369.8" transform="rotate(-90 249.5 369.8)">100K</text>
</g>
<g font-size=".4">
<text x="70.1" y="139.8" transform="rotate(-90 70.1 139.8)">C19</text>
<text x="70.2" y="140.2">100U</text>
<text x="77.7" y="139.8" transform="rotate(-90 77.7 139.8)">C69</text>
<text x="77.8" y="140.2">47U</text>
<text x="293.6" y="139.8" transform="rotate(-90 293.6 139.8)">C21</text>
<text x="293.7" y="140.2">100U</text>
<text x="301.2" y="139.8" transform="rotate(-90 301.2 139.8)">C71</text>
<text x="301.3" y="140.2">47U</text>
<text x="118.3" y="170.2" transform="rotate(-90 118.3 170.2)">C42</text>
<text x="118.9" y="170.2" transform="rotate(-90 118.9 170.2)">0.1U</text>
<text x="268.2" y="170.2" transform="rotate(-90 268.2 170.2)">C44</text>
<text x="268.8" y="170.2" transform="rotate(-90 268.8 170.2)">0.1U</text>
<text x="70.1" y="190.6" transform="rotate(-90 70.1 190.6)">C20</text>
<text x="70.2" y="191">100U</text>
<text x="77.7" y="190.6" transform="rotate(-90 77.7 190.6)">C70</text>
<text x="77.8" y="191">47U</text>
<text x="293.6" y="190.6" transform="rotate(-90 293.6 190.6)">C22</text>
<text x="293.7" y="191">100U</text>
<text x="301.2" y="190.6" transform="rotate(-90 301.2 190.6)">C72</text>
<text x="301.3" y="191">47U</text>
<text x="118.3" y="221" transform="rotate(-90 118.3 221)">C43</text>
<text x="118.9" y="221" transform="rotate(-90 118.9 221)">0.1U</text>
<text x="268.2" y="221" transform="rotate(-90 268.2 221)">C45</text>
<text x="268.8" y="221" transform="rotate(-90 268.8 221)">0.1U</text>
</g>
</svg>
